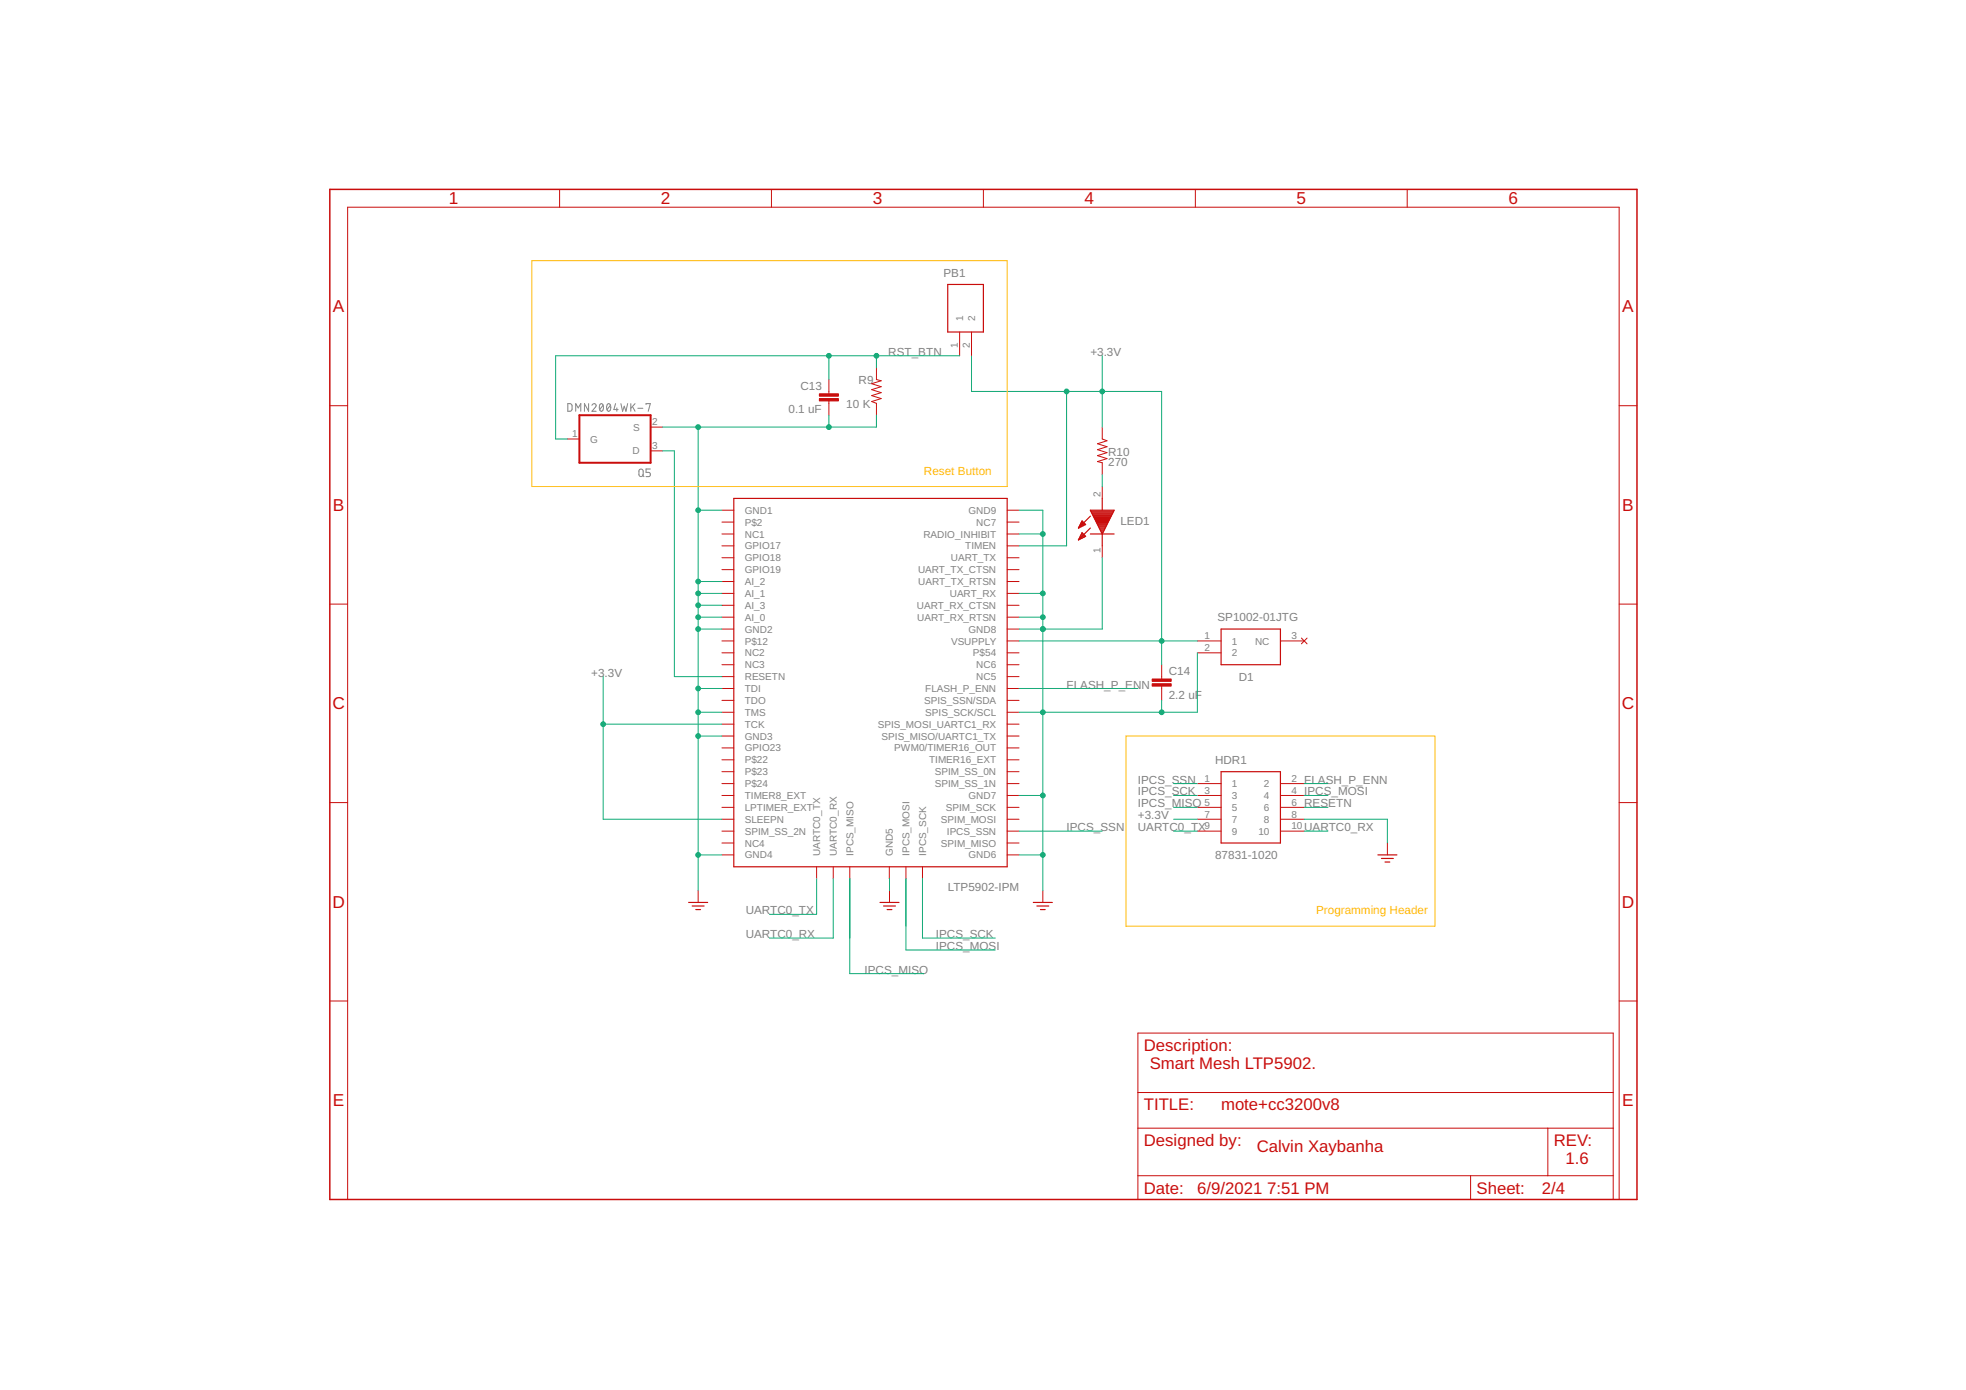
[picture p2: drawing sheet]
<svg xmlns="http://www.w3.org/2000/svg" width="420mm" height="297mm" viewBox="0 0 420 297" stroke-linecap="round" stroke-linejoin="round" font-family="sans-serif">
<g fill="none" stroke="#808080" stroke-width=".21">
<path d="M121.3 86.3h.7l.2 .2 .1 .9-.3 .4-.7 .1zM123 87.9v-1.6l.6 .9 .5-.9v1.6M125.8 86.3v1.6l-.9-1.6v1.6M126.5 86.6a.44 .44 0 0 1 .6-.3 .44 .44 0 0 1 .2 .7l-.8 .9h.9M128.3 86.4l.2-.1a.97 .97 0 0 1 0 1.6 1.02 1.02 0 0 1-.2-1.5zM128.9 86.6l-.7 .9M129.8 86.4l.3-.1a.97 .97 0 0 1 0 1.6 1.02 1.02 0 0 1-.3-1.5zM130.5 86.6l-.8 .9M131.6 86.3l-.4 1.2h.9M131.8 87.2v.7M132.7 86.3l.4 1.6 .3-1.1 .4 1.1 .3-1.6M134.8 86.3v1.6"/>
<path d="M135.2 86.9l.5 1M135.7 86.3l-.9 .9M136.3 87.2h1.1M138.1 86.4v-.1h.9l-.5 1.6M136.7 100.4l.3-.2 .3 .2 .2 1a.46 .46 0 0 1-.5 .5 .46 .46 0 0 1-.5-.5zM137.3 101.5l.3 .4M139 100.2h-.9v.7h.5a.46 .46 0 0 1 .4 .5 .46 .46 0 0 1-.4 .5h-.5"/>
</g>
<path d="M70.5 40.5h279.3v215.8h-279.3z" fill="none" stroke="#c90d0c" stroke-width=".32"/>
<g fill="none" stroke="#c90d0c" stroke-width=".21">
<path d="M119.6 40.5v3.8M164.9 40.5v3.8M210.2 40.5v3.8M255.5 40.5v3.8M300.7 40.5v3.8M187.3 78.6v2.5l1 .3-2 .6 2 .6-2 .7 2 .6-2 .6 2 .7-2 .6 1 .4v2.5M205.1 71v5M207.6 71v5M70.5 86.7h3.8M121.3 93.8h2.5M139 96.4h2.6M139 91.3h2.6"/>
<path d="M177.1 81.1v3.1M177.1 85.7v3M235.6 91.3v2.5l1 .4-2.1 .6 2.1 .7-2.1 .6 2.1 .6-2.1 .7 2.1 .6-2.1 .6 1.1 .3v2.5M346 86.7h3.8M154.3 109h2.5M154.3 111.6h2.5M154.3 114.1h2.5M154.3 116.6h2.5M154.3 119.2h2.5M215.2 109h2.6M215.2 111.6h2.6M215.2 114.1h2.6"/>
<path d="M215.2 116.6h2.6M215.2 119.2h2.6M235.6 104v2.5M235.6 116.6v2.6M70.5 129.1h3.8M154.3 121.7h2.5M154.3 124.3h2.5M154.3 126.8h2.5M154.3 129.3h2.5M154.3 131.9h2.5M154.3 134.4h2.5M154.3 137h2.5"/>
<path d="M154.3 139.5h2.5M215.2 121.7h2.6M215.2 124.3h2.6M215.2 126.8h2.6M215.2 129.3h2.6M215.2 131.9h2.6M215.2 134.4h2.6M215.2 137h2.6M215.2 139.5h2.6M255.9 137h5.1M255.9 139.5h5.1M273.6 137h5.1"/>
<path d="M278.1 136.4l1.2 1.2M279.3 136.4l-1.2 1.2M346 129.1h3.8M154.3 142h2.5M154.3 144.6h2.5M154.3 147.1h2.5M154.3 149.7h2.5M154.3 152.2h2.5M154.3 154.7h2.5M154.3 157.3h2.5M154.3 159.8h2.5M215.2 142h2.6"/>
<path d="M215.2 144.6h2.6M215.2 147.1h2.6M215.2 149.7h2.6M215.2 152.2h2.6M215.2 154.7h2.6M215.2 157.3h2.6M215.2 159.8h2.6M248.3 142v3.1M248.3 146.6v3.1M70.5 171.5h3.8M154.3 162.4h2.5M154.3 164.9h2.5"/>
<path d="M154.3 167.4h2.5M154.3 170h2.5M154.3 172.5h2.5M154.3 175.1h2.5M154.3 177.6h2.5M215.2 162.4h2.6M215.2 164.9h2.6M215.2 167.4h2.6M215.2 170h2.6M215.2 172.5h2.6M215.2 175.1h2.6M215.2 177.6h2.6"/>
<path d="M255.9 167.4h5.1M255.9 170h5.1M255.9 172.5h5.1M255.9 175.1h5.1M255.9 177.6h5.1M273.6 167.4h5.1M273.6 170h5.1M273.6 172.5h5.1M273.6 175.1h5.1M273.6 177.6h5.1M346 171.5h3.8M149.2 190.3v2.5"/>
<path d="M154.3 180.1h2.5M154.3 182.7h2.5M174.5 185.2v2.6M178.1 185.2v2.6M181.6 185.2v2.6M190.1 185.2v2.6M190.1 190.3v2.5M193.6 185.2v2.6M197.1 185.2v2.6M215.2 180.1h2.6M215.2 182.7h2.6M222.9 190.3v2.5"/>
<path d="M296.5 180.1v2.6M70.5 213.9h3.8M346 213.9h3.8M243.2 220.8h101.6v35.5h-101.6zM243.2 233.5h101.6M74.3 256.3v-212h271.7v212M243.2 241.1h101.6M243.2 251.2h101.6M314.3 251.2v5.1M330.8 241.1v10.1"/>
</g>
<g fill="none" stroke="#c90d0c" stroke-width=".25">
<path d="M202.5 60.8h7.7v10.2h-7.7zM156.8 106.5h58.4v78.7h-58.4zM230.5 112.8h.1M230.5 115.2h.3M230.6 112.6h.5M230.7 115h.5M230.7 112.4h.8M230.8 114.8h.9M230.8 112.1h1.1M230.9 114.6h1M230.9 111.9h.9M231 114.3h.7"/>
<path d="M231.1 111.7h.5M231.1 114.1h.4M231.2 111.5h.2M231.2 113.9h.1M231.2 113.9l.8 .7-1.5 .8zM231.2 111.3l.8 .8-1.5 .7zM233 114.1h5.1M233 112.8l-2.5 2.6M233 110.3l-2.5 2.5M233 109h5.1l-2.5 5.1zM233.1 109.2h4.9M233.2 109.5h4.7"/>
<path d="M233.3 109.7h4.5M233.4 109.9h4.3M233.6 110.1h4M233.7 110.3h3.7M233.8 110.6h3.5M233.9 110.8h3.3M234 111h3.1M234.1 111.2h2.9M234.2 111.5h2.7M234.3 111.7h2.5M234.4 111.9h2.3M234.6 112.1h2"/>
<path d="M234.7 112.4h1.8M234.8 112.6h1.5M234.9 112.8h1.3M235 113h1.1M235.1 113.2h.9M235.2 113.5h.7M235.3 113.7h.5M235.5 113.9h.2M235.6 106.5v2.5M235.6 114.1v2.5M261 134.4h12.6v7.6h-12.6zM261 164.9h12.6v15.2h-12.6z"/>
<path d="M147.2 192.8h4M147.9 193.6h2.6M148.7 194.4h1M188.1 192.8h4M188.8 193.6h2.6M189.6 194.4h1M220.8 192.8h4.1M221.6 193.6h2.5M222.4 194.4h1M294.5 182.7h4M295.2 183.5h2.6M296 184.2h1"/>
</g>
<g fill="#c90d0c" stroke="#c90d0c" stroke-width=".21">
<path d="M246.2 146.1h4.1v.5h-4.1z"/>
<path d="M246.2 145.1h4.1v.5h-4.1z"/>
<path d="M175.1 85.2h4.1v.5h-4.1z"/>
<path d="M175.1 84.2h4.1v.5h-4.1z"/>
</g>
<path d="M123.8 88.7h15.2v10.2h-15.2z" fill="none" stroke="#c90d0c" stroke-width=".42"/>
<g fill="none" stroke="#0dab76" stroke-width=".21">
<path d="M177.1 76v5.1M187.3 76v2.6M205.1 76h-86.4v17.8h2.6M207.6 76v7.7h40.7v58.3M235.6 76v15.3M141.6 96.4h2.5v48.2h10.2M149.2 91.3v99M177.1 88.7v2.6M187.3 88.7v2.6h-45.7M227.9 83.7v32.9h-10.1M149.2 109h5.1M217.8 109h5.1v81.3"/>
<path d="M217.8 114.1h5.1M235.6 101.4v2.6M235.6 119.2v15.2h-17.8M149.2 134.4h5.1M149.2 126.8h5.1M149.2 131.9h5.1M149.2 124.3h5.1M149.2 129.3h5.1M217.8 137h38.1M217.8 126.8h5.1M217.8 131.9h5.1M255.9 139.5v12.7h-38.1"/>
<path d="M128.9 144.6v30.5h25.4M128.9 154.7h25.4M149.2 152.2h5.1M149.2 157.3h5.1M149.2 147.1h5.1M217.8 147.1h25.4M248.3 149.7v2.5M217.8 170h5.1M217.8 177.6h17.8M250.8 175.1h5.1M250.8 170h5.1M250.8 177.6h5.1"/>
<path d="M250.8 167.4h5.1M250.8 172.5h5.1M278.7 175.1h17.8v5M278.7 170h5.1M278.7 177.6h5.1M278.7 167.4h5.1M278.7 172.5h5.1M149.2 182.7h5.1M174.5 187.8v7.6h-10.1M178.1 187.8v12.7h-13.7M181.6 187.8v20.3h15.9M190.1 187.8v2.5"/>
<path d="M193.6 187.8v15.2h19.1M197.1 187.8v12.7h15.6M217.8 182.7h5.1"/>
</g>
<g fill="#0dab76" stroke="#0dab76" stroke-width=".21">
<circle cx="235.6" cy="83.7" r=".51"/>
<circle cx="248.3" cy="137" r=".51"/>
<circle cx="227.9" cy="83.7" r=".51"/>
<circle cx="128.9" cy="154.7" r=".51"/>
<circle cx="222.9" cy="152.2" r=".51"/>
<circle cx="222.9" cy="170" r=".51"/>
<circle cx="222.9" cy="182.7" r=".51"/>
<circle cx="222.9" cy="134.4" r=".51"/>
<circle cx="248.3" cy="152.2" r=".51"/>
<circle cx="222.9" cy="114.1" r=".51"/>
<circle cx="222.9" cy="126.8" r=".51"/>
<circle cx="222.9" cy="131.9" r=".51"/>
<circle cx="149.2" cy="134.4" r=".51"/>
<circle cx="149.2" cy="157.3" r=".51"/>
<circle cx="149.2" cy="182.7" r=".51"/>
<circle cx="149.2" cy="109" r=".51"/>
<circle cx="149.2" cy="91.3" r=".51"/>
<circle cx="177.1" cy="91.3" r=".51"/>
<circle cx="149.2" cy="124.3" r=".51"/>
<circle cx="149.2" cy="126.8" r=".51"/>
<circle cx="149.2" cy="129.3" r=".51"/>
<circle cx="149.2" cy="131.9" r=".51"/>
<circle cx="149.2" cy="147.1" r=".51"/>
<circle cx="149.2" cy="152.2" r=".51"/>
<circle cx="177.1" cy="76" r=".51"/>
<circle cx="187.3" cy="76" r=".51"/>
</g>
<path d="M113.7 55.7h101.5v48.3h-101.5zM240.6 157.3h66.1v40.6h-66.1z" fill="none" stroke="#ffba08" stroke-width=".21"/>
<g font-size="3.7" fill="#c90d0c">
<text x="95.9" y="43.7">1</text>
<text x="141.2" y="43.7">2</text>
<text x="186.5" y="43.7">3</text>
<text x="231.8" y="43.7">4</text>
<text x="277.1" y="43.7">5</text>
<text x="322.4" y="43.7">6</text>
<text x="71.2" y="66.8">A</text>
<text x="346.7" y="66.8">A</text>
<text x="71.2" y="109.2">B</text>
<text x="346.7" y="109.2">B</text>
<text x="71.1" y="151.6">C</text>
<text x="346.6" y="151.6">C</text>
<text x="71.1" y="194">D</text>
<text x="346.6" y="194">D</text>
<text x="71.2" y="236.4">E</text>
<text x="346.7" y="236.4">E</text>
</g>
<g font-size="3.6" fill="#c90d0c">
<text x="244.4" y="224.6">Description:</text>
<text x="245.7" y="228.4">Smart Mesh LTP5902.</text>
<text x="244.4" y="237.3">TITLE:</text>
<text x="261" y="237.3">mote+cc3200v8</text>
<text x="244.4" y="244.9">Designed by:</text>
<text x="332.1" y="244.9">REV:</text>
<text x="268.6" y="246.2">Calvin Xaybanha</text>
<text x="334.6" y="248.7">1.6</text>
<text x="244.4" y="255.1">Date:</text>
<text x="255.9" y="255.1">6/9/2021</text>
<text x="270.8" y="255.1">7:51 PM</text>
<text x="315.6" y="255.1">Sheet:</text>
<text x="329.5" y="255.1">2/4</text>
</g>
<g font-size="2.5" fill="#808080">
<text x="201.6" y="59.1">PB1</text>
<text x="189.8" y="76">RST_BTN</text>
<text x="233" y="76">+3.3V</text>
<text x="171.1" y="83.3">C13</text>
<text x="183.5" y="82.1">R9</text>
<text x="168.5" y="88.3">0.1 uF</text>
<text x="180.9" y="87.2">10 K</text>
<text x="236.8" y="99.6">270</text>
<text x="236.8" y="97.4">R10</text>
<text x="239.5" y="112.1">LED1</text>
<text x="260.2" y="132.8">SP1002-01JTG</text>
<text x="126.4" y="144.6">+3</text>
<text x="129.2" y="144.6">.3V</text>
<text x="227.9" y="147.1">FLASH_P_ENN</text>
<text x="249.8" y="149.3">2.2 uF</text>
<text x="249.8" y="144.2">C14</text>
<text x="264.8" y="145.5">D1</text>
<text x="243.2" y="167.4">IPCS_SSN</text>
<text x="259.7" y="163.3">HDR1</text>
<text x="278.7" y="167.4">FLASH_P_ENN</text>
<text x="243.2" y="172.5">IPCS_MISO</text>
<text x="243.2" y="170">IPCS_SCK</text>
<text x="278.7" y="170">IPCS_MOSI</text>
<text x="278.7" y="172.5">RESETN</text>
<text x="227.9" y="177.6">IPCS_SSN</text>
<text x="243.2" y="175.1">+3.3V</text>
<text x="243.2" y="177.6">UARTC0_TX</text>
<text x="278.7" y="177.6">UARTC0_RX</text>
<text x="259.7" y="183.6">87831-1020</text>
<text x="202.5" y="190.3">LTP5902-IPM</text>
<text x="159.4" y="195.4">UARTC0_TX</text>
<text x="159.4" y="200.5">UARTC0_RX</text>
<text x="200" y="203">IPCS_MOSI</text>
<text x="200" y="200.5">IPCS_SCK</text>
<text x="184.8" y="208.1">IPCS_MISO</text>
</g>
<g font-size="2.5" fill="#ffba08">
<text x="197.5" y="101.4">Reset Button</text>
<text x="281.3" y="195.4">Programming Header</text>
</g>
<g font-size="2.1" fill="#808080">
<text x="205.8" y="68.6" transform="rotate(-90 205.8 68.6)">1</text>
<text x="208.4" y="68.6" transform="rotate(-90 208.4 68.6)">2</text>
<text x="204.7" y="74.5" transform="rotate(-90 204.7 74.5)">1</text>
<text x="207.3" y="74.5" transform="rotate(-90 207.3 74.5)">2</text>
<text x="122.3" y="93.4">1</text>
<text x="126.2" y="94.6">G</text>
<text x="135.3" y="92">S</text>
<text x="139.4" y="96">3</text>
<text x="139.4" y="90.9">2</text>
<text x="135.2" y="97.1">D</text>
<text x="235.2" y="106.1" transform="rotate(-90 235.2 106.1)">2</text>
<text x="159.2" y="109.8">GND1</text>
<text x="159.2" y="112.3">P$2</text>
<text x="207" y="109.8">GND9</text>
<text x="208.6" y="112.3">NC7</text>
<text x="159.2" y="114.9">NC1</text>
<text x="159.2" y="117.4">GPIO17</text>
<text x="159.2" y="120">GPIO18</text>
<text x="197.3" y="114.9">RADIO_INHIBIT</text>
<text x="203.2" y="120">UART_TX</text>
<text x="206.3" y="117.4">TIMEN</text>
<text x="235.2" y="118.2" transform="rotate(-90 235.2 118.2)">1</text>
<text x="159.2" y="122.5">GPIO19</text>
<text x="159.2" y="125">AI_2</text>
<text x="196.2" y="122.5">UART_TX_CTSN</text>
<text x="196.2" y="125">UART_TX_RTSN</text>
<text x="159.2" y="127.6">AI_1</text>
<text x="159.2" y="130.1">AI_3</text>
<text x="196" y="130.1">UART_RX_CTSN</text>
<text x="203" y="127.6">UART_RX</text>
<text x="159.2" y="132.7">AI_0</text>
<text x="159.2" y="135.2">GND2</text>
<text x="159.2" y="137.7">P$12</text>
<text x="196" y="132.7">UART_RX_RTSN</text>
<text x="203.3" y="137.7">VSUPPLY</text>
<text x="207" y="135.2">GND8</text>
<text x="257.4" y="136.6">1</text>
<text x="263.3" y="137.7">1</text>
<text x="268.2" y="137.7">NC</text>
<text x="276" y="136.6">3</text>
<text x="159.2" y="140.3">NC2</text>
<text x="159.2" y="142.8">NC3</text>
<text x="207.9" y="140.3">P$54</text>
<text x="208.6" y="142.8">NC6</text>
<text x="257.4" y="139.2">2</text>
<text x="263.3" y="140.3">2</text>
<text x="159.2" y="145.4">RESETN</text>
<text x="159.2" y="147.9">TDI</text>
<text x="197.7" y="147.9">FLASH_P_ENN</text>
<text x="208.6" y="145.4">NC5</text>
<text x="159.2" y="150.4">TDO</text>
<text x="159.2" y="153">TMS</text>
<text x="159.2" y="155.5">TCK</text>
<text x="187.6" y="155.5">SPIS_MOSI_UARTC1_RX</text>
<text x="197.5" y="150.4">SPIS_SSN/SDA</text>
<text x="197.7" y="153">SPIS_SCK/SCL</text>
<text x="159.2" y="158.1">GND3</text>
<text x="159.2" y="160.6">GPIO23</text>
<text x="188.4" y="158.1">SPIS_MISO/UARTC1_TX</text>
<text x="191.1" y="160.6">PWM0/TIMER16_OUT</text>
<text x="159.2" y="163.1">P$22</text>
<text x="159.2" y="165.7">P$23</text>
<text x="198.6" y="163.1">TIMER16_EXT</text>
<text x="199.8" y="165.7">SPIM_SS_0N</text>
<text x="257.4" y="167.1">1</text>
<text x="276" y="167.1">2</text>
<text x="159.2" y="168.2">P$24</text>
<text x="159.2" y="170.7">TIMER8_EXT</text>
<text x="159.2" y="173.3">LPTIMER_EXT</text>
<text x="199.8" y="168.2">SPIM_SS_1N</text>
<text x="202.2" y="173.3">SPIM_SCK</text>
<text x="207" y="170.7">GND7</text>
<text x="257.4" y="169.6">3</text>
<text x="257.4" y="172.2">5</text>
<text x="263.3" y="168.2">1</text>
<text x="263.3" y="170.7">3</text>
<text x="263.3" y="173.3">5</text>
<text x="270.1" y="168.2">2</text>
<text x="270.1" y="170.7">4</text>
<text x="270.1" y="173.3">6</text>
<text x="276" y="169.6">4</text>
<text x="276" y="172.2">6</text>
<text x="159.2" y="175.8">SLEEPN</text>
<text x="159.2" y="178.4">SPIM_SS_2N</text>
<text x="201.1" y="175.8">SPIM_MOSI</text>
<text x="202.4" y="178.4">IPCS_SSN</text>
<text x="257.4" y="174.7">7</text>
<text x="257.4" y="177.2">9</text>
<text x="263.3" y="175.8">7</text>
<text x="263.3" y="178.4">9</text>
<text x="268.9" y="178.4">10</text>
<text x="270.1" y="175.8">8</text>
<text x="276" y="174.7">8</text>
<text x="276" y="177.2">10</text>
<text x="159.2" y="180.9">NC4</text>
<text x="159.2" y="183.4">GND4</text>
<text x="175.3" y="182.9" transform="rotate(-90 175.3 182.9)">UARTC0_TX</text>
<text x="178.8" y="182.9" transform="rotate(-90 178.8 182.9)">UARTC0_RX</text>
<text x="182.4" y="182.9" transform="rotate(-90 182.4 182.9)">IPCS_MISO</text>
<text x="190.8" y="182.9" transform="rotate(-90 190.8 182.9)">GND5</text>
<text x="194.4" y="182.9" transform="rotate(-90 194.4 182.9)">IPCS_MOSI</text>
<text x="197.9" y="182.9" transform="rotate(-90 197.9 182.9)">IPCS_SCK</text>
<text x="201.1" y="180.9">SPIM_MISO</text>
<text x="207" y="183.4">GND6</text>
</g>
</svg>
